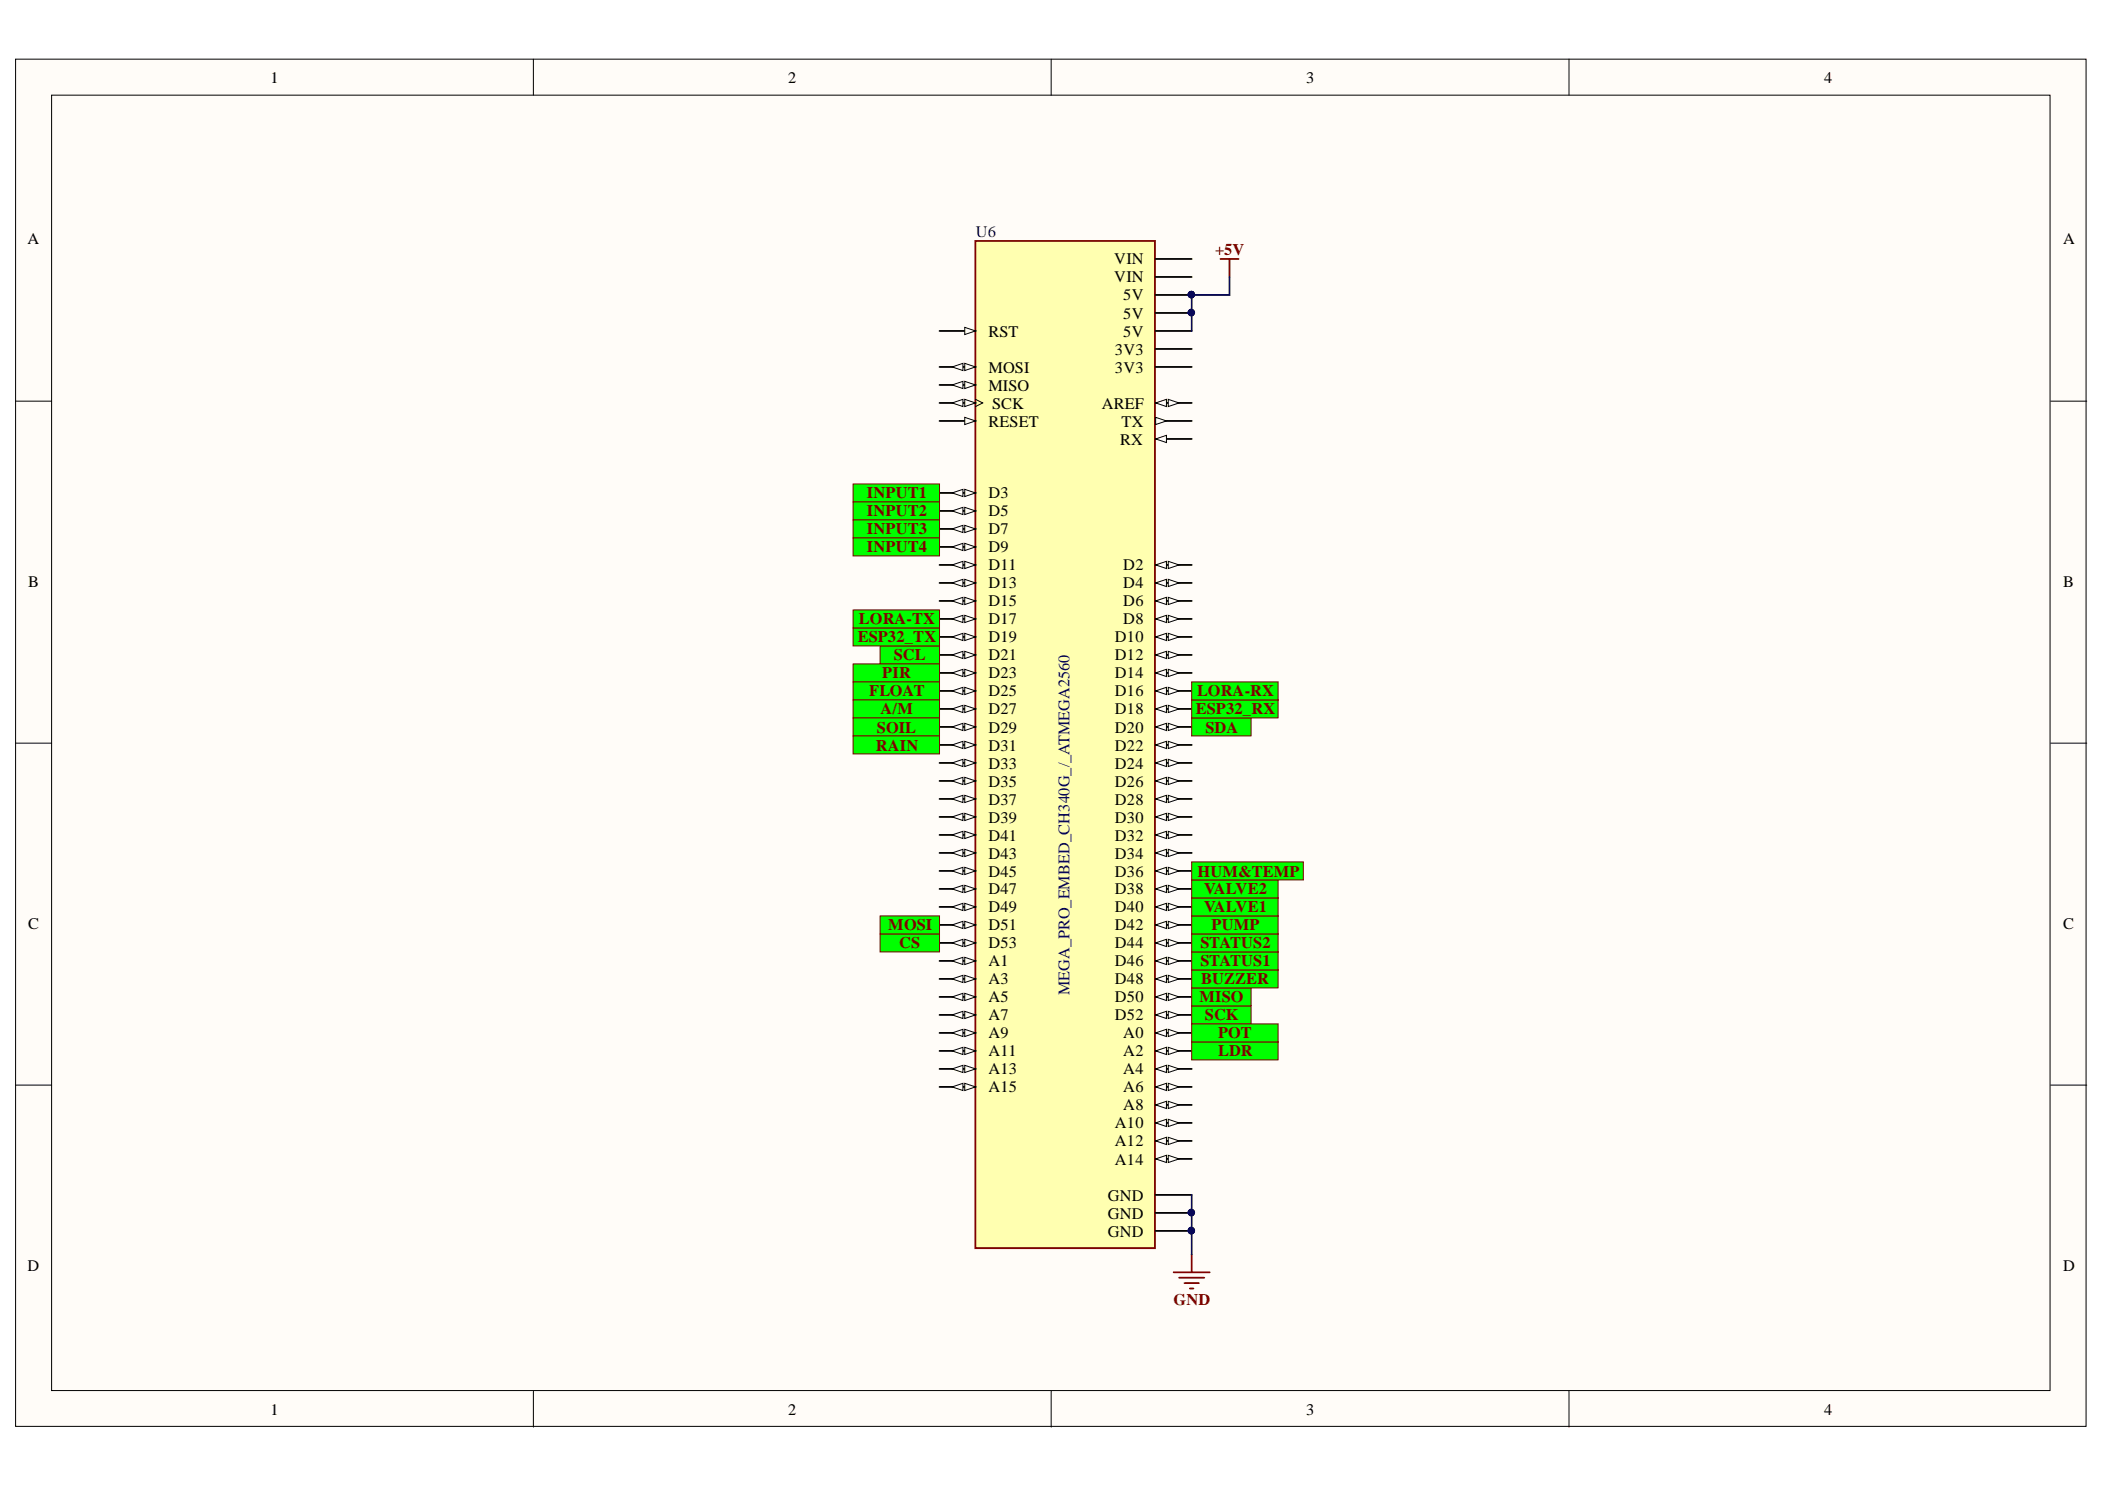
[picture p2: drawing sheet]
<svg xmlns="http://www.w3.org/2000/svg" width="297mm" height="210mm" viewBox="0 0 297 210" stroke-linecap="round" stroke-linejoin="round" font-family="sans-serif">
<g fill="#fffcf8" stroke="#000" stroke-width=".14">
<path d="M2.2 8.3h292.2v192.9h-292.2z"/>
<path d="M7.3 13.4h282v182.8h-282z"/>
</g>
<path d="M75.3 8.3v5.1M148.3 8.3v5.1M221.4 8.3v5.1M2.2 56.6h5.1M289.4 56.6h5.1M2.2 104.8h5.1M289.4 104.8h5.1M2.2 153.1h5.1M289.4 153.1h5.1M75.3 196.2v5.1M148.3 196.2v5.1M221.4 196.2v5.1" fill="none" stroke="#000" stroke-width=".14"/>
<path d="M137.6 34h25.4v142.1h-25.4z" fill="#ffffb0" stroke="#800000" stroke-width=".25"/>
<path d="M132.6 46.7h5.1" fill="none" stroke="#000" stroke-width=".25"/>
<path d="M136.1 46.2l1.6 .5-1.6 .5z" fill="#fffcf8" stroke="#000" stroke-width=".14"/>
<path d="M132.6 51.8h5.1" fill="none" stroke="#000" stroke-width=".25"/>
<g fill="#fffcf8" stroke="#000" stroke-width=".14">
<path d="M136.1 51.3l1.6 .5-1.6 .5z"/>
<path d="M134.4 51.8l1.5-.5v1z"/>
</g>
<path d="M132.6 54.3h5.1" fill="none" stroke="#000" stroke-width=".25"/>
<g fill="#fffcf8" stroke="#000" stroke-width=".14">
<path d="M136.1 53.8l1.6 .5-1.6 .5z"/>
<path d="M134.4 54.3l1.5-.5v1z"/>
</g>
<path d="M132.6 56.8h5.1" fill="none" stroke="#000" stroke-width=".25"/>
<path d="M137.7 56.3l1 .5-1 .5" fill="none" stroke="#000" stroke-width=".14"/>
<g fill="#fffcf8" stroke="#000" stroke-width=".14">
<path d="M136.1 56.3l1.6 .5-1.6 .5z"/>
<path d="M134.4 56.8l1.5-.5v1z"/>
</g>
<path d="M132.6 59.4h5.1" fill="none" stroke="#000" stroke-width=".25"/>
<path d="M136.1 58.9l1.6 .5-1.6 .5z" fill="#fffcf8" stroke="#000" stroke-width=".14"/>
<path d="M132.6 69.5h5.1" fill="none" stroke="#000" stroke-width=".25"/>
<g fill="#fffcf8" stroke="#000" stroke-width=".14">
<path d="M136.1 69l1.6 .5-1.6 .5z"/>
<path d="M134.4 69.5l1.5-.5v1z"/>
</g>
<path d="M132.6 72.1h5.1" fill="none" stroke="#000" stroke-width=".25"/>
<g fill="#fffcf8" stroke="#000" stroke-width=".14">
<path d="M136.1 71.6l1.6 .5-1.6 .5z"/>
<path d="M134.4 72.1l1.5-.5v1z"/>
</g>
<path d="M132.6 74.6h5.1" fill="none" stroke="#000" stroke-width=".25"/>
<g fill="#fffcf8" stroke="#000" stroke-width=".14">
<path d="M136.1 74.1l1.6 .5-1.6 .5z"/>
<path d="M134.4 74.6l1.5-.5v1z"/>
</g>
<path d="M132.6 77.2h5.1" fill="none" stroke="#000" stroke-width=".25"/>
<g fill="#fffcf8" stroke="#000" stroke-width=".14">
<path d="M136.1 76.6l1.6 .6-1.6 .5z"/>
<path d="M134.4 77.2l1.5-.6v1.1z"/>
</g>
<path d="M132.6 79.7h5.1" fill="none" stroke="#000" stroke-width=".25"/>
<g fill="#fffcf8" stroke="#000" stroke-width=".14">
<path d="M136.1 79.2l1.6 .5-1.6 .5z"/>
<path d="M134.4 79.7l1.5-.5v1z"/>
</g>
<path d="M132.6 82.2h5.1" fill="none" stroke="#000" stroke-width=".25"/>
<g fill="#fffcf8" stroke="#000" stroke-width=".14">
<path d="M136.1 81.7l1.6 .5-1.6 .5z"/>
<path d="M134.4 82.2l1.5-.5v1z"/>
</g>
<path d="M132.6 84.8h5.1" fill="none" stroke="#000" stroke-width=".25"/>
<g fill="#fffcf8" stroke="#000" stroke-width=".14">
<path d="M136.1 84.3l1.6 .5-1.6 .5z"/>
<path d="M134.4 84.8l1.5-.5v1z"/>
</g>
<path d="M132.6 87.3h5.1" fill="none" stroke="#000" stroke-width=".25"/>
<g fill="#fffcf8" stroke="#000" stroke-width=".14">
<path d="M136.1 86.8l1.6 .5-1.6 .5z"/>
<path d="M134.4 87.3l1.5-.5v1z"/>
</g>
<path d="M132.6 89.8h5.1" fill="none" stroke="#000" stroke-width=".25"/>
<g fill="#fffcf8" stroke="#000" stroke-width=".14">
<path d="M136.1 89.3l1.6 .5-1.6 .6z"/>
<path d="M134.4 89.8l1.5-.5v1.1z"/>
</g>
<path d="M132.6 92.4h5.1" fill="none" stroke="#000" stroke-width=".25"/>
<g fill="#fffcf8" stroke="#000" stroke-width=".14">
<path d="M136.1 91.9l1.6 .5-1.6 .5z"/>
<path d="M134.4 92.4l1.5-.5v1z"/>
</g>
<path d="M132.6 94.9h5.1" fill="none" stroke="#000" stroke-width=".25"/>
<g fill="#fffcf8" stroke="#000" stroke-width=".14">
<path d="M136.1 94.4l1.6 .5-1.6 .5z"/>
<path d="M134.4 94.9l1.5-.5v1z"/>
</g>
<path d="M132.6 97.5h5.1" fill="none" stroke="#000" stroke-width=".25"/>
<g fill="#fffcf8" stroke="#000" stroke-width=".14">
<path d="M136.1 97l1.6 .5-1.6 .5z"/>
<path d="M134.4 97.5l1.5-.5v1z"/>
</g>
<path d="M132.6 100h5.1" fill="none" stroke="#000" stroke-width=".25"/>
<g fill="#fffcf8" stroke="#000" stroke-width=".14">
<path d="M136.1 99.5l1.6 .5-1.6 .5z"/>
<path d="M134.4 100l1.5-.5v1z"/>
</g>
<path d="M132.6 102.5h5.1" fill="none" stroke="#000" stroke-width=".25"/>
<g fill="#fffcf8" stroke="#000" stroke-width=".14">
<path d="M136.1 102l1.6 .5-1.6 .6z"/>
<path d="M134.4 102.5l1.5-.5v1.1z"/>
</g>
<path d="M132.6 105.1h5.1" fill="none" stroke="#000" stroke-width=".25"/>
<g fill="#fffcf8" stroke="#000" stroke-width=".14">
<path d="M136.1 104.6l1.6 .5-1.6 .5z"/>
<path d="M134.4 105.1l1.5-.5v1z"/>
</g>
<path d="M132.6 107.6h5.1" fill="none" stroke="#000" stroke-width=".25"/>
<g fill="#fffcf8" stroke="#000" stroke-width=".14">
<path d="M136.1 107.1l1.6 .5-1.6 .5z"/>
<path d="M134.4 107.6l1.5-.5v1z"/>
</g>
<path d="M132.6 110.2h5.1" fill="none" stroke="#000" stroke-width=".25"/>
<g fill="#fffcf8" stroke="#000" stroke-width=".14">
<path d="M136.1 109.7l1.6 .5-1.6 .5z"/>
<path d="M134.4 110.2l1.5-.5v1z"/>
</g>
<path d="M132.6 112.7h5.1" fill="none" stroke="#000" stroke-width=".25"/>
<g fill="#fffcf8" stroke="#000" stroke-width=".14">
<path d="M136.1 112.2l1.6 .5-1.6 .5z"/>
<path d="M134.4 112.7l1.5-.5v1z"/>
</g>
<path d="M132.6 115.2h5.1" fill="none" stroke="#000" stroke-width=".25"/>
<g fill="#fffcf8" stroke="#000" stroke-width=".14">
<path d="M136.1 114.7l1.6 .5-1.6 .5z"/>
<path d="M134.4 115.2l1.5-.5v1z"/>
</g>
<path d="M132.6 117.8h5.1" fill="none" stroke="#000" stroke-width=".25"/>
<g fill="#fffcf8" stroke="#000" stroke-width=".14">
<path d="M136.1 117.3l1.6 .5-1.6 .5z"/>
<path d="M134.4 117.8l1.5-.5v1z"/>
</g>
<path d="M132.6 120.3h5.1" fill="none" stroke="#000" stroke-width=".25"/>
<g fill="#fffcf8" stroke="#000" stroke-width=".14">
<path d="M136.1 119.8l1.6 .5-1.6 .5z"/>
<path d="M134.4 120.3l1.5-.5v1z"/>
</g>
<path d="M132.6 122.9h5.1" fill="none" stroke="#000" stroke-width=".25"/>
<g fill="#fffcf8" stroke="#000" stroke-width=".14">
<path d="M136.1 122.3l1.6 .6-1.6 .5z"/>
<path d="M134.4 122.9l1.5-.6v1.1z"/>
</g>
<path d="M132.6 125.4h5.1" fill="none" stroke="#000" stroke-width=".25"/>
<g fill="#fffcf8" stroke="#000" stroke-width=".14">
<path d="M136.1 124.9l1.6 .5-1.6 .5z"/>
<path d="M134.4 125.4l1.5-.5v1z"/>
</g>
<path d="M132.6 127.9h5.1" fill="none" stroke="#000" stroke-width=".25"/>
<g fill="#fffcf8" stroke="#000" stroke-width=".14">
<path d="M136.1 127.4l1.6 .5-1.6 .5z"/>
<path d="M134.4 127.9l1.5-.5v1z"/>
</g>
<path d="M132.6 130.5h5.1" fill="none" stroke="#000" stroke-width=".25"/>
<g fill="#fffcf8" stroke="#000" stroke-width=".14">
<path d="M136.1 130l1.6 .5-1.6 .5z"/>
<path d="M134.4 130.5l1.5-.5v1z"/>
</g>
<path d="M132.6 133h5.1" fill="none" stroke="#000" stroke-width=".25"/>
<g fill="#fffcf8" stroke="#000" stroke-width=".14">
<path d="M136.1 132.5l1.6 .5-1.6 .5z"/>
<path d="M134.4 133l1.5-.5v1z"/>
</g>
<path d="M132.6 135.6h5.1" fill="none" stroke="#000" stroke-width=".25"/>
<g fill="#fffcf8" stroke="#000" stroke-width=".14">
<path d="M136.1 135l1.6 .6-1.6 .5z"/>
<path d="M134.4 135.6l1.5-.6v1.1z"/>
</g>
<path d="M132.6 138.1h5.1" fill="none" stroke="#000" stroke-width=".25"/>
<g fill="#fffcf8" stroke="#000" stroke-width=".14">
<path d="M136.1 137.6l1.6 .5-1.6 .5z"/>
<path d="M134.4 138.1l1.5-.5v1z"/>
</g>
<path d="M132.6 140.6h5.1" fill="none" stroke="#000" stroke-width=".25"/>
<g fill="#fffcf8" stroke="#000" stroke-width=".14">
<path d="M136.1 140.1l1.6 .5-1.6 .5z"/>
<path d="M134.4 140.6l1.5-.5v1z"/>
</g>
<path d="M132.6 143.2h5.1" fill="none" stroke="#000" stroke-width=".25"/>
<g fill="#fffcf8" stroke="#000" stroke-width=".14">
<path d="M136.1 142.7l1.6 .5-1.6 .5z"/>
<path d="M134.4 143.2l1.5-.5v1z"/>
</g>
<path d="M132.6 145.7h5.1" fill="none" stroke="#000" stroke-width=".25"/>
<g fill="#fffcf8" stroke="#000" stroke-width=".14">
<path d="M136.1 145.2l1.6 .5-1.6 .5z"/>
<path d="M134.4 145.7l1.5-.5v1z"/>
</g>
<path d="M132.6 148.2h5.1" fill="none" stroke="#000" stroke-width=".25"/>
<g fill="#fffcf8" stroke="#000" stroke-width=".14">
<path d="M136.1 147.7l1.6 .5-1.6 .6z"/>
<path d="M134.4 148.2l1.5-.5v1.1z"/>
</g>
<path d="M132.6 150.8h5.1" fill="none" stroke="#000" stroke-width=".25"/>
<g fill="#fffcf8" stroke="#000" stroke-width=".14">
<path d="M136.1 150.3l1.6 .5-1.6 .5z"/>
<path d="M134.4 150.8l1.5-.5v1z"/>
</g>
<path d="M132.6 153.3h5.1" fill="none" stroke="#000" stroke-width=".25"/>
<g fill="#fffcf8" stroke="#000" stroke-width=".14">
<path d="M136.1 152.8l1.6 .5-1.6 .5z"/>
<path d="M134.4 153.3l1.5-.5v1z"/>
</g>
<path d="M163.1 36.5h5.1M163.1 39.1h5.1M163.1 41.6h5.1M163.1 44.1h5.1M163.1 46.7h5.1M163.1 49.2h5.1M163.1 51.8h5.1M163.1 56.8h5.1" fill="none" stroke="#000" stroke-width=".25"/>
<g fill="#000080" stroke="#000080" stroke-width=".14">
<circle cx="168.1" cy="41.6" r=".46"/>
<circle cx="168.1" cy="44.1" r=".46"/>
</g>
<g fill="#fffcf8" stroke="#000" stroke-width=".14">
<path d="M163.1 56.8l1.5-.5v1z"/>
<path d="M164.9 56.3l1.5 .5-1.5 .5z"/>
</g>
<path d="M163.1 59.4h5.1" fill="none" stroke="#000" stroke-width=".25"/>
<path d="M163.1 58.9l1.5 .5-1.5 .5z" fill="#fffcf8" stroke="#000" stroke-width=".14"/>
<path d="M163.1 61.9h5.1" fill="none" stroke="#000" stroke-width=".25"/>
<path d="M163.1 61.9l1.5-.5v1z" fill="#fffcf8" stroke="#000" stroke-width=".14"/>
<path d="M163.1 79.7h5.1" fill="none" stroke="#000" stroke-width=".25"/>
<g fill="#fffcf8" stroke="#000" stroke-width=".14">
<path d="M163.1 79.7l1.5-.5v1z"/>
<path d="M164.9 79.2l1.5 .5-1.5 .5z"/>
</g>
<path d="M163.1 82.2h5.1" fill="none" stroke="#000" stroke-width=".25"/>
<g fill="#fffcf8" stroke="#000" stroke-width=".14">
<path d="M163.1 82.2l1.5-.5v1z"/>
<path d="M164.9 81.7l1.5 .5-1.5 .5z"/>
</g>
<path d="M163.1 84.8h5.1" fill="none" stroke="#000" stroke-width=".25"/>
<g fill="#fffcf8" stroke="#000" stroke-width=".14">
<path d="M163.1 84.8l1.5-.5v1z"/>
<path d="M164.9 84.3l1.5 .5-1.5 .5z"/>
</g>
<path d="M163.1 87.3h5.1" fill="none" stroke="#000" stroke-width=".25"/>
<g fill="#fffcf8" stroke="#000" stroke-width=".14">
<path d="M163.1 87.3l1.5-.5v1z"/>
<path d="M164.9 86.8l1.5 .5-1.5 .5z"/>
</g>
<path d="M163.1 89.8h5.1" fill="none" stroke="#000" stroke-width=".25"/>
<g fill="#fffcf8" stroke="#000" stroke-width=".14">
<path d="M163.1 89.8l1.5-.5v1.1z"/>
<path d="M164.9 89.3l1.5 .5-1.5 .6z"/>
</g>
<path d="M163.1 92.4h5.1" fill="none" stroke="#000" stroke-width=".25"/>
<g fill="#fffcf8" stroke="#000" stroke-width=".14">
<path d="M163.1 92.4l1.5-.5v1z"/>
<path d="M164.9 91.9l1.5 .5-1.5 .5z"/>
</g>
<path d="M163.1 94.9h5.1" fill="none" stroke="#000" stroke-width=".25"/>
<g fill="#fffcf8" stroke="#000" stroke-width=".14">
<path d="M163.1 94.9l1.5-.5v1z"/>
<path d="M164.9 94.4l1.5 .5-1.5 .5z"/>
</g>
<path d="M163.1 97.5h5.1" fill="none" stroke="#000" stroke-width=".25"/>
<g fill="#fffcf8" stroke="#000" stroke-width=".14">
<path d="M163.1 97.5l1.5-.5v1z"/>
<path d="M164.9 97l1.5 .5-1.5 .5z"/>
</g>
<path d="M163.1 100h5.1" fill="none" stroke="#000" stroke-width=".25"/>
<g fill="#fffcf8" stroke="#000" stroke-width=".14">
<path d="M163.1 100l1.5-.5v1z"/>
<path d="M164.9 99.5l1.5 .5-1.5 .5z"/>
</g>
<path d="M163.1 102.5h5.1" fill="none" stroke="#000" stroke-width=".25"/>
<g fill="#fffcf8" stroke="#000" stroke-width=".14">
<path d="M163.1 102.5l1.5-.5v1.1z"/>
<path d="M164.9 102l1.5 .5-1.5 .6z"/>
</g>
<path d="M163.1 105.1h5.1" fill="none" stroke="#000" stroke-width=".25"/>
<g fill="#fffcf8" stroke="#000" stroke-width=".14">
<path d="M163.1 105.1l1.5-.5v1z"/>
<path d="M164.9 104.6l1.5 .5-1.5 .5z"/>
</g>
<path d="M163.1 107.6h5.1" fill="none" stroke="#000" stroke-width=".25"/>
<g fill="#fffcf8" stroke="#000" stroke-width=".14">
<path d="M163.1 107.6l1.5-.5v1z"/>
<path d="M164.9 107.1l1.5 .5-1.5 .5z"/>
</g>
<path d="M163.1 110.2h5.1" fill="none" stroke="#000" stroke-width=".25"/>
<g fill="#fffcf8" stroke="#000" stroke-width=".14">
<path d="M163.1 110.2l1.5-.5v1z"/>
<path d="M164.9 109.7l1.5 .5-1.5 .5z"/>
</g>
<path d="M163.1 112.7h5.1" fill="none" stroke="#000" stroke-width=".25"/>
<g fill="#fffcf8" stroke="#000" stroke-width=".14">
<path d="M163.1 112.7l1.5-.5v1z"/>
<path d="M164.9 112.2l1.5 .5-1.5 .5z"/>
</g>
<path d="M163.1 115.2h5.1" fill="none" stroke="#000" stroke-width=".25"/>
<g fill="#fffcf8" stroke="#000" stroke-width=".14">
<path d="M163.1 115.2l1.5-.5v1z"/>
<path d="M164.9 114.7l1.5 .5-1.5 .5z"/>
</g>
<path d="M163.1 117.8h5.1" fill="none" stroke="#000" stroke-width=".25"/>
<g fill="#fffcf8" stroke="#000" stroke-width=".14">
<path d="M163.1 117.8l1.5-.5v1z"/>
<path d="M164.9 117.3l1.5 .5-1.5 .5z"/>
</g>
<path d="M163.1 120.3h5.1" fill="none" stroke="#000" stroke-width=".25"/>
<g fill="#fffcf8" stroke="#000" stroke-width=".14">
<path d="M163.1 120.3l1.5-.5v1z"/>
<path d="M164.9 119.8l1.5 .5-1.5 .5z"/>
</g>
<path d="M163.1 122.9h5.1" fill="none" stroke="#000" stroke-width=".25"/>
<g fill="#fffcf8" stroke="#000" stroke-width=".14">
<path d="M163.1 122.9l1.5-.6v1.1z"/>
<path d="M164.9 122.3l1.5 .6-1.5 .5z"/>
</g>
<path d="M163.1 125.4h5.1" fill="none" stroke="#000" stroke-width=".25"/>
<g fill="#fffcf8" stroke="#000" stroke-width=".14">
<path d="M163.1 125.4l1.5-.5v1z"/>
<path d="M164.9 124.9l1.5 .5-1.5 .5z"/>
</g>
<path d="M163.1 127.9h5.1" fill="none" stroke="#000" stroke-width=".25"/>
<g fill="#fffcf8" stroke="#000" stroke-width=".14">
<path d="M163.1 127.9l1.5-.5v1z"/>
<path d="M164.9 127.4l1.5 .5-1.5 .5z"/>
</g>
<path d="M163.1 130.5h5.1" fill="none" stroke="#000" stroke-width=".25"/>
<g fill="#fffcf8" stroke="#000" stroke-width=".14">
<path d="M163.1 130.5l1.5-.5v1z"/>
<path d="M164.9 130l1.5 .5-1.5 .5z"/>
</g>
<path d="M163.1 133h5.1" fill="none" stroke="#000" stroke-width=".25"/>
<g fill="#fffcf8" stroke="#000" stroke-width=".14">
<path d="M163.1 133l1.5-.5v1z"/>
<path d="M164.9 132.5l1.5 .5-1.5 .5z"/>
</g>
<path d="M163.1 135.6h5.1" fill="none" stroke="#000" stroke-width=".25"/>
<g fill="#fffcf8" stroke="#000" stroke-width=".14">
<path d="M163.1 135.6l1.5-.6v1.1z"/>
<path d="M164.9 135l1.5 .6-1.5 .5z"/>
</g>
<path d="M163.1 138.1h5.1" fill="none" stroke="#000" stroke-width=".25"/>
<g fill="#fffcf8" stroke="#000" stroke-width=".14">
<path d="M163.1 138.1l1.5-.5v1z"/>
<path d="M164.9 137.6l1.5 .5-1.5 .5z"/>
</g>
<path d="M163.1 140.6h5.1" fill="none" stroke="#000" stroke-width=".25"/>
<g fill="#fffcf8" stroke="#000" stroke-width=".14">
<path d="M163.1 140.6l1.5-.5v1z"/>
<path d="M164.9 140.1l1.5 .5-1.5 .5z"/>
</g>
<path d="M163.1 143.2h5.1" fill="none" stroke="#000" stroke-width=".25"/>
<g fill="#fffcf8" stroke="#000" stroke-width=".14">
<path d="M163.1 143.2l1.5-.5v1z"/>
<path d="M164.9 142.7l1.5 .5-1.5 .5z"/>
</g>
<path d="M163.1 145.7h5.1" fill="none" stroke="#000" stroke-width=".25"/>
<g fill="#fffcf8" stroke="#000" stroke-width=".14">
<path d="M163.1 145.7l1.5-.5v1z"/>
<path d="M164.9 145.2l1.5 .5-1.5 .5z"/>
</g>
<path d="M163.1 148.2h5.1" fill="none" stroke="#000" stroke-width=".25"/>
<g fill="#fffcf8" stroke="#000" stroke-width=".14">
<path d="M163.1 148.2l1.5-.5v1.1z"/>
<path d="M164.9 147.7l1.5 .5-1.5 .6z"/>
</g>
<path d="M163.1 150.8h5.1" fill="none" stroke="#000" stroke-width=".25"/>
<g fill="#fffcf8" stroke="#000" stroke-width=".14">
<path d="M163.1 150.8l1.5-.5v1z"/>
<path d="M164.9 150.3l1.5 .5-1.5 .5z"/>
</g>
<path d="M163.1 153.3h5.1" fill="none" stroke="#000" stroke-width=".25"/>
<g fill="#fffcf8" stroke="#000" stroke-width=".14">
<path d="M163.1 153.3l1.5-.5v1z"/>
<path d="M164.9 152.8l1.5 .5-1.5 .5z"/>
</g>
<path d="M163.1 155.9h5.1" fill="none" stroke="#000" stroke-width=".25"/>
<g fill="#fffcf8" stroke="#000" stroke-width=".14">
<path d="M163.1 155.9l1.5-.5v1z"/>
<path d="M164.9 155.4l1.5 .5-1.5 .5z"/>
</g>
<path d="M163.1 158.4h5.1" fill="none" stroke="#000" stroke-width=".25"/>
<g fill="#fffcf8" stroke="#000" stroke-width=".14">
<path d="M163.1 158.4l1.5-.5v1z"/>
<path d="M164.9 157.9l1.5 .5-1.5 .5z"/>
</g>
<path d="M163.1 160.9h5.1" fill="none" stroke="#000" stroke-width=".25"/>
<g fill="#fffcf8" stroke="#000" stroke-width=".14">
<path d="M163.1 160.9l1.5-.5v1z"/>
<path d="M164.9 160.4l1.5 .5-1.5 .5z"/>
</g>
<path d="M163.1 163.5h5.1" fill="none" stroke="#000" stroke-width=".25"/>
<g fill="#fffcf8" stroke="#000" stroke-width=".14">
<path d="M163.1 163.5l1.5-.5v1z"/>
<path d="M164.9 163l1.5 .5-1.5 .5z"/>
</g>
<path d="M163.1 168.6h5.1M163.1 171.1h5.1M163.1 173.6h5.1" fill="none" stroke="#000" stroke-width=".25"/>
<g fill="#000080" stroke="#000080" stroke-width=".14">
<circle cx="168.1" cy="171" r=".46"/>
<circle cx="168.1" cy="173.6" r=".46"/>
<circle cx="168.1" cy="41.6" r=".46"/>
<circle cx="168.1" cy="44.1" r=".46"/>
</g>
<path d="M172.2 36.5h2.6M173.5 36.5v2.6M165.6 179.5h5.1M168.2 176.9v2.6M166.4 180.2h3.5M167.1 181h2.1M167.9 181.8h.5" fill="none" stroke="#800000" stroke-width=".25"/>
<path d="M173.5 39.1v2.5h-5.3v5.1M168.2 168.6v8.3" fill="none" stroke="#000080" stroke-width=".25"/>
<g fill="#0f0" stroke="#800000" stroke-width=".14">
<path d="M124.2 91.1h8.4v2.6h-8.4z" fill-rule="evenodd"/>
<path d="M168.2 101.3h8.3v2.5h-8.3z" fill-rule="evenodd"/>
<path d="M124.2 131.7h8.4v2.6h-8.4z" fill-rule="evenodd"/>
<path d="M168.2 141.9h8.3v2.5h-8.3z" fill-rule="evenodd"/>
<path d="M124.2 129.2h8.4v2.5h-8.4z" fill-rule="evenodd"/>
<path d="M168.2 139.4h8.3v2.5h-8.3z" fill-rule="evenodd"/>
<path d="M120.4 88.6h12.2v2.5h-12.2z" fill-rule="evenodd"/>
<path d="M168.2 98.7h12.2v2.6h-12.2z" fill-rule="evenodd"/>
<path d="M168.2 96.2h12.2v2.5h-12.2z" fill-rule="evenodd"/>
<path d="M120.4 86h12.2v2.6h-12.2z" fill-rule="evenodd"/>
<path d="M120.4 68.3h12.2v2.5h-12.2z" fill-rule="evenodd"/>
<path d="M120.4 70.8h12.2v2.5h-12.2z" fill-rule="evenodd"/>
<path d="M120.4 73.3h12.2v2.6h-12.2z" fill-rule="evenodd"/>
<path d="M120.4 75.9h12.2v2.5h-12.2z" fill-rule="evenodd"/>
<path d="M120.4 93.7h12.2v2.5h-12.2z" fill-rule="evenodd"/>
<path d="M120.4 96.2h12.2v2.5h-12.2z" fill-rule="evenodd"/>
<path d="M120.4 98.7h12.2v2.6h-12.2z" fill-rule="evenodd"/>
<path d="M120.4 101.3h12.2v2.5h-12.2z" fill-rule="evenodd"/>
<path d="M120.4 103.8h12.2v2.6h-12.2z" fill-rule="evenodd"/>
<path d="M168.2 147h12.2v2.5h-12.2z" fill-rule="evenodd"/>
<path d="M168.2 136.8h12.2v2.6h-12.2z" fill-rule="evenodd"/>
<path d="M168.2 134.3h12.2v2.5h-12.2z" fill-rule="evenodd"/>
<path d="M168.2 131.7h12.2v2.6h-12.2z" fill-rule="evenodd"/>
<path d="M168.2 129.2h12.2v2.5h-12.2z" fill-rule="evenodd"/>
<path d="M168.2 126.7h12.2v2.5h-12.2z" fill-rule="evenodd"/>
<path d="M168.2 124.1h12.2v2.6h-12.2z" fill-rule="evenodd"/>
<path d="M168.2 121.6h15.7v2.5h-15.7z" fill-rule="evenodd"/>
<path d="M168.2 144.4h12.2v2.6h-12.2z" fill-rule="evenodd"/>
</g>
<g font-size="2.3">
<text x="38.1" y="11.7">1</text>
<text x="111.2" y="11.7">2</text>
<text x="184.3" y="11.7">3</text>
<text x="257.4" y="11.7">4</text>
<text x="3.9" y="34.5">A</text>
<text x="291.1" y="34.5">A</text>
<text x="157.2" y="37.3">VIN</text>
<text x="157.2" y="39.8">VIN</text>
<text x="139.5" y="47.5">RST</text>
<text x="158.5" y="42.3">5V</text>
<text x="158.5" y="45">5V</text>
<text x="158.5" y="47.5">5V</text>
<text x="139.5" y="52.6">MOSI</text>
<text x="157.3" y="50">3V3</text>
<text x="157.3" y="52.6">3V3</text>
<text x="139.5" y="55.1">MISO</text>
<text x="140" y="57.6">SCK</text>
<text x="155.5" y="57.6">AREF</text>
<text x="139.5" y="60.2">RESET</text>
<text x="158.1" y="62.7">RX</text>
<text x="158.3" y="60.2">TX</text>
<text x="139.5" y="70.3">D3</text>
<text x="139.5" y="72.8">D5</text>
<text x="139.5" y="75.4">D7</text>
<text x="139.5" y="77.9">D9</text>
<text x="4" y="82.7">B</text>
<text x="139.5" y="80.5">D11</text>
<text x="139.5" y="83">D13</text>
<text x="158.5" y="80.5">D2</text>
<text x="158.5" y="83">D4</text>
<text x="291.1" y="82.7">B</text>
<text x="139.5" y="85.5">D15</text>
<text x="139.5" y="88.1">D17</text>
<text x="158.5" y="85.5">D6</text>
<text x="158.5" y="88.1">D8</text>
<text x="139.5" y="90.6">D19</text>
<text x="139.5" y="93.1">D21</text>
<text x="139.5" y="95.7">D23</text>
<text x="157.3" y="90.6">D10</text>
<text x="157.3" y="93.1">D12</text>
<text x="157.3" y="95.7">D14</text>
<text x="139.5" y="98.2">D25</text>
<text x="139.5" y="100.7">D27</text>
<text x="157.3" y="98.2">D16</text>
<text x="157.3" y="100.7">D18</text>
<text x="139.5" y="103.4">D29</text>
<text x="139.5" y="105.9">D31</text>
<text x="157.3" y="103.4">D20</text>
<text x="157.3" y="105.9">D22</text>
<text x="139.5" y="108.4">D33</text>
<text x="139.5" y="111">D35</text>
<text x="139.5" y="113.5">D37</text>
<text x="157.3" y="108.4">D24</text>
<text x="157.3" y="111">D26</text>
<text x="157.3" y="113.5">D28</text>
<text x="139.5" y="116">D39</text>
<text x="139.5" y="118.6">D41</text>
<text x="157.3" y="116">D30</text>
<text x="157.3" y="118.6">D32</text>
<text x="139.5" y="121.1">D43</text>
<text x="139.5" y="123.6">D45</text>
<text x="157.3" y="121.1">D34</text>
<text x="157.3" y="123.6">D36</text>
<text x="4" y="131">C</text>
<text x="139.5" y="126.2">D47</text>
<text x="139.5" y="128.7">D49</text>
<text x="139.5" y="131.2">D51</text>
<text x="157.3" y="126.2">D38</text>
<text x="157.3" y="128.7">D40</text>
<text x="157.3" y="131.2">D42</text>
<text x="291.1" y="131">C</text>
<text x="139.5" y="133.8">D53</text>
<text x="139.5" y="136.3">A1</text>
<text x="157.3" y="133.8">D44</text>
<text x="157.3" y="136.3">D46</text>
<text x="139.5" y="138.9">A3</text>
<text x="139.5" y="141.4">A5</text>
<text x="139.5" y="143.9">A7</text>
<text x="157.3" y="138.9">D48</text>
<text x="157.3" y="141.4">D50</text>
<text x="157.3" y="143.9">D52</text>
<text x="139.5" y="146.5">A9</text>
<text x="139.5" y="149">A11</text>
<text x="158.5" y="146.5">A0</text>
<text x="158.5" y="149">A2</text>
<text x="139.5" y="151.5">A13</text>
<text x="139.5" y="154.1">A15</text>
<text x="158.5" y="151.5">A4</text>
<text x="158.5" y="154.1">A6</text>
<text x="157.3" y="159.1">A10</text>
<text x="157.3" y="161.7">A12</text>
<text x="158.5" y="156.6">A8</text>
<text x="157.3" y="164.3">A14</text>
<text x="156.3" y="169.4">GND</text>
<text x="156.3" y="171.9">GND</text>
<text x="3.9" y="179.3">D</text>
<text x="156.3" y="174.4">GND</text>
<text x="291.1" y="179.3">D</text>
<text x="38.1" y="199.5">1</text>
<text x="111.2" y="199.5">2</text>
<text x="184.3" y="199.5">3</text>
<text x="257.4" y="199.5">4</text>
</g>
<g font-size="2.3" fill="#000080">
<text x="137.7" y="33.5">U6</text>
<text x="150.9" y="140.4" transform="rotate(-90 150.9 140.4)">MEGA_PRO_EMBED_CH340G_/_ATMEGA2560</text>
</g>
<g font-size="2.3" fill="#800000">
<text x="171.5" y="36">+5V</text>
<text x="122.3" y="70.3">INPUT1</text>
<text x="122.3" y="72.8">INPUT2</text>
<text x="122.3" y="75.4">INPUT3</text>
<text x="122.3" y="77.9">INPUT4</text>
<text x="121.2" y="88.1">LORA-TX</text>
<text x="121" y="90.6">ESP32_TX</text>
<text x="124.5" y="95.7">PIR</text>
<text x="126.1" y="93.1">SCL</text>
<text x="122.6" y="98.2">FLOAT</text>
<text x="124.3" y="100.7">A/M</text>
<text x="168.7" y="100.7">ESP32_RX</text>
<text x="168.9" y="98.2">LORA-RX</text>
<text x="123.6" y="105.9">RAIN</text>
<text x="123.7" y="103.4">SOIL</text>
<text x="170.1" y="103.4">SDA</text>
<text x="169" y="123.6">HUM&amp;TEMP</text>
<text x="125.4" y="131.2">MOSI</text>
<text x="169.9" y="128.7">VALVE1</text>
<text x="169.9" y="126.2">VALVE2</text>
<text x="170.9" y="131.2">PUMP</text>
<text x="126.9" y="133.8">CS</text>
<text x="169.4" y="136.3">STATUS1</text>
<text x="169.4" y="133.8">STATUS2</text>
<text x="169.3" y="141.4">MISO</text>
<text x="169.5" y="138.9">BUZZER</text>
<text x="170" y="143.9">SCK</text>
<text x="171.9" y="149">LDR</text>
<text x="171.9" y="146.5">POT</text>
<text x="165.6" y="184.1">GND</text>
</g>
</svg>
